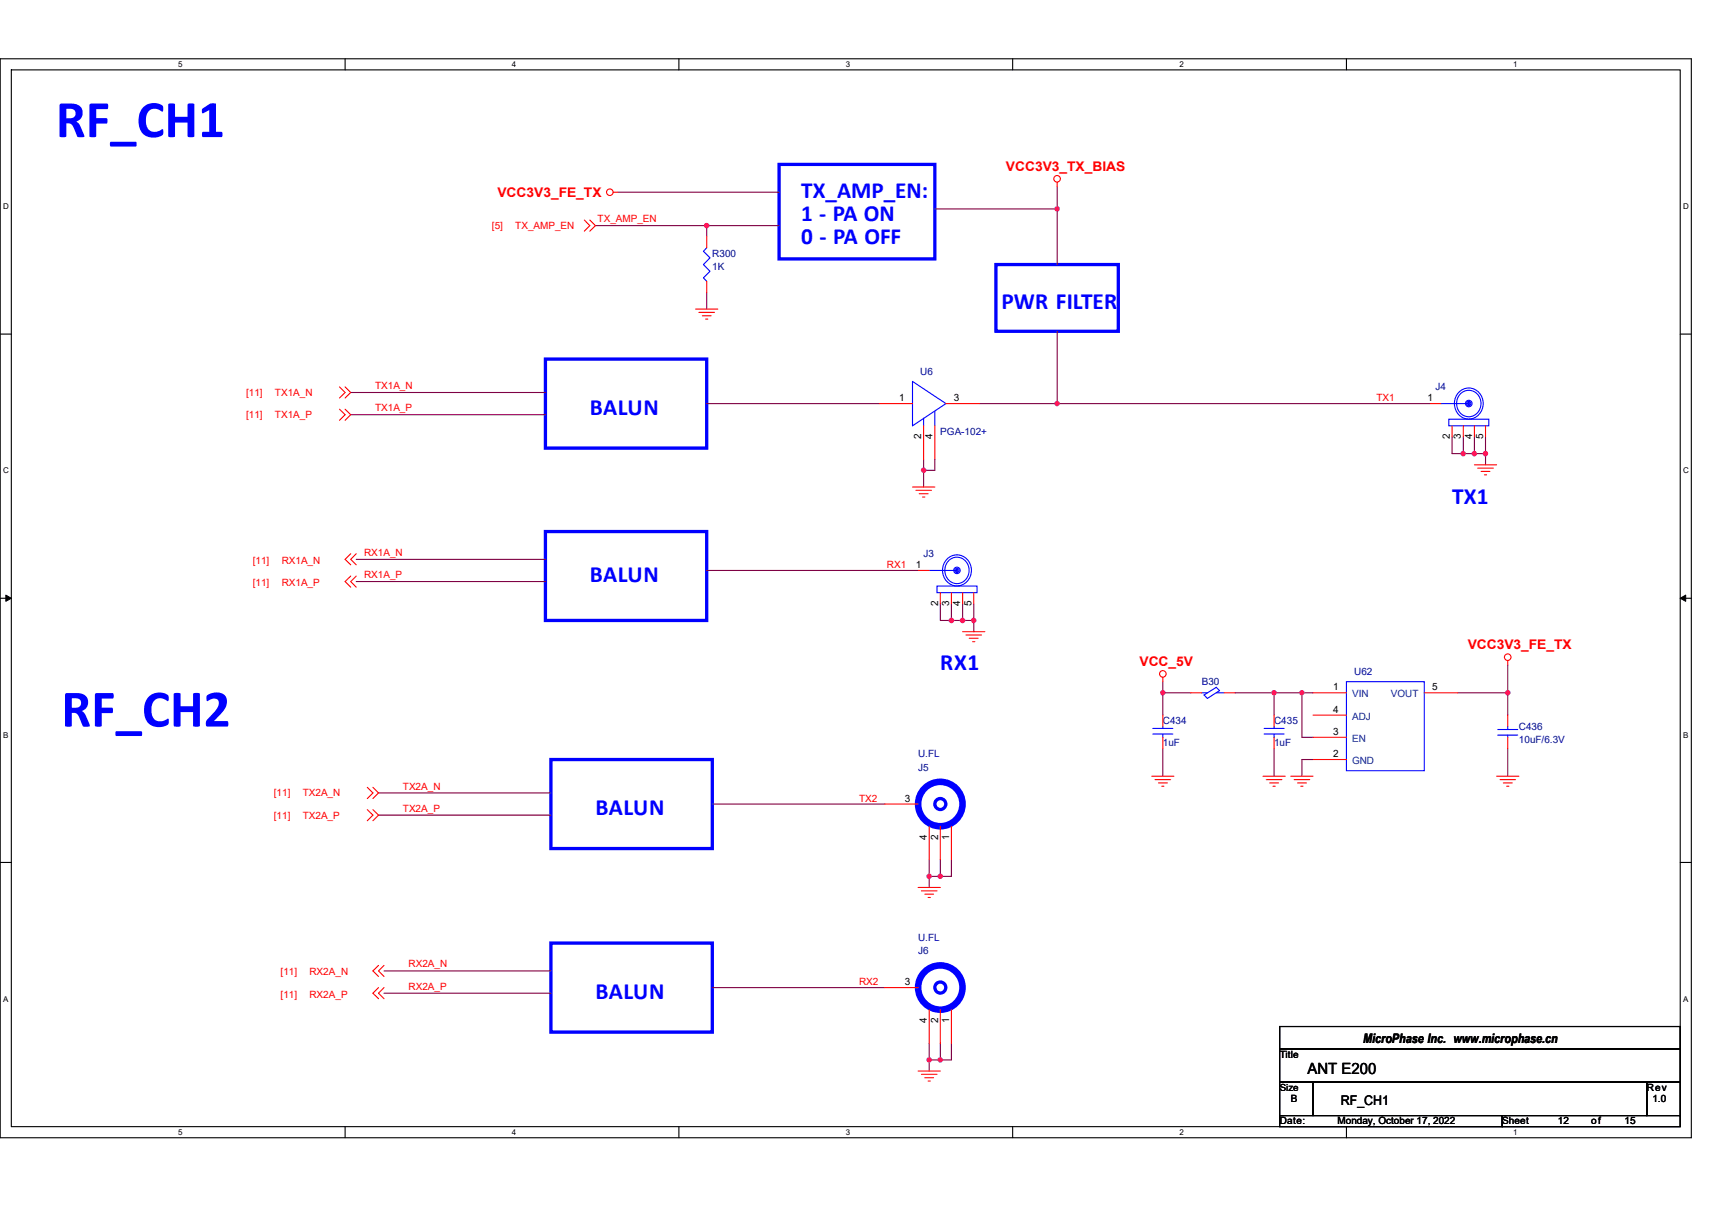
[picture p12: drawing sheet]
<svg xmlns="http://www.w3.org/2000/svg" width="297mm" height="210mm" viewBox="0 0 297 210" stroke-linecap="round" stroke-linejoin="round" font-family="sans-serif">
<path d="M0 10.2h293.5v187.2h-293.5zM2 12.1h289.5v183.4h-289.5z" fill="none" stroke="#000" stroke-width=".19"/>
<g fill="#fff">
<path d="M30.9 10.4h.8v1.6h-.8z"/>
<path d="M30.9 195.7h.8v1.6h-.8z"/>
</g>
<path d="M59.9 10.2v1.9M59.9 195.5v1.9" fill="none" stroke="#000" stroke-width=".19"/>
<g fill="#fff">
<path d="M88.8 10.4h.8v1.6h-.8z"/>
<path d="M88.8 195.7h.8v1.6h-.8z"/>
</g>
<path d="M117.8 10.2v1.9M117.8 195.5v1.9" fill="none" stroke="#000" stroke-width=".19"/>
<g fill="#fff">
<path d="M146.7 10.4h.8v1.6h-.8z"/>
<path d="M146.7 195.7h.8v1.6h-.8z"/>
</g>
<path d="M175.7 10.2v1.9M175.7 195.5v1.9" fill="none" stroke="#000" stroke-width=".19"/>
<g fill="#fff">
<path d="M204.7 10.4h.7v1.6h-.7z"/>
<path d="M204.7 195.7h.7v1.6h-.7z"/>
</g>
<path d="M233.6 10.2v1.9M233.6 195.5v1.9" fill="none" stroke="#000" stroke-width=".19"/>
<g fill="#fff">
<path d="M262.6 10.4h.7v1.6h-.7z"/>
<path d="M262.6 195.7h.7v1.6h-.7z"/>
<path d="M.5 35.1h1v1.5h-1z"/>
<path d="M292 35.1h1v1.5h-1z"/>
<path d="M.5 80.9h1v1.5h-1z"/>
<path d="M292 80.9h1v1.5h-1z"/>
</g>
<path d="M0 58h2M291.5 58h2" fill="none" stroke="#000" stroke-width=".19"/>
<g fill="#fff">
<path d="M.5 126.7h.9v1.6h-.9z"/>
<path d="M292 126.7h.9v1.6h-.9z"/>
</g>
<path d="M0 103.8h2M291.5 103.8h2" fill="none" stroke="#000" stroke-width=".19"/>
<path d="M1 103.3l1 .5-1 .6zM291.5 103.8l1-.5v1.1z" fill="#000" stroke="#000" stroke-width=".17"/>
<g fill="#fff">
<path d="M.5 172.6h.9v1.5h-.9z"/>
<path d="M292 172.6h.9v1.5h-.9z"/>
</g>
<path d="M0 149.7h2M291.5 149.7h2M222 178.1h69.5v3.9h-69.5zM222 182h69.5v5.8h-69.5zM222 187.8h5.8v5.8h-5.8zM222 193.6h38.6v1.9h-38.6zM227.8 187.8h57.9v5.8h-57.9zM260.6 193.6h30.9v1.9h-30.9zM285.7 187.8h5.8v5.8h-5.8z" fill="none" stroke="#000" stroke-width=".19"/>
<g fill="none" stroke="#00f" stroke-width=".57">
<path d="M135.2 28.5h27v16.4h-27zM172.8 45.9h21.2v11.6h-21.2zM94.6 62.3h28v15.5h-28zM94.6 92.2h28v15.5h-28zM95.6 131.8h28v15.5h-28zM95.6 163.7h28v15.4h-28z"/>
<circle cx="163.2" cy="139.5" r=".95"/>
<circle cx="163.1" cy="171.4" r=".96"/>
</g>
<g fill="none" stroke="#800040" stroke-width=".19">
<path d="M103.3 39.2h31.9M107.2 33.4h28M122.6 39.2v1.9M162.2 36.3h21.2M183.4 36.3v9.6M183.4 32.4v3.9M122.6 50.7v2.9M183.4 57.5v12.5M60.9 72h33.7M60.9 68.1h33.7M122.6 70h29.9M160.2 79.7v1.9"/>
<path d="M162.2 79.7v1.9h-2M169.9 70h13.5M183.4 70h64.7M251.9 75.8v2.9h2M253.9 78.7h1.9M253.9 75.8v2.9M255.8 75.8v2.9h1.9M257.7 75.8v2.9M257.7 78.7v2M61.8 97.1h32.8M122.6 99h36.7M160.2 81.6v2.9"/>
<path d="M61.8 100.9h32.8M163.1 104.8v2.9h2M165.1 104.8v2.9h1.9M167 104.8v2.9h1.9M168.9 104.8v4.8M201.8 118.3v1.9M261.6 115.4v4.8M65.7 137.6h29.9M123.6 139.5h29.9M201.8 120.2h4.8M201.8 129.9v4.8M201.8 120.2v3.9"/>
<path d="M214.3 120.2h6.8M221.1 120.2h4.8M221.1 129.9v4.8M221.1 120.2v3.9M225.9 120.2v7.8h1.9M225.9 120.2h1.9M227.8 131.8h-1.9v2.9M252.9 120.2h8.7M261.6 129.9v4.8M261.6 120.2v3.9M65.7 141.5h29.9M161.2 152.1h1.9"/>
<path d="M161.2 149.2v2.9M161.2 152.1v1.9M163.1 149.2v2.9M165.1 149.2v2.9h-2M66.6 168.5h29M66.6 172.4h29M123.6 171.4h29.9M161.2 181v2.9M161.2 183.9h1.9M161.2 183.9v2M163.1 181v2.9M165.1 181v2.9h-2"/>
</g>
<g fill="#f0f" stroke="#f0f" stroke-width=".19">
<circle cx="167" cy="107.7" r=".38"/>
<circle cx="165.1" cy="107.7" r=".38"/>
<circle cx="168.9" cy="107.7" r=".38"/>
<circle cx="161.2" cy="152.1" r=".38"/>
<circle cx="163.1" cy="152.1" r=".38"/>
<circle cx="163.1" cy="183.9" r=".38"/>
<circle cx="161.2" cy="183.9" r=".38"/>
<circle cx="255.8" cy="78.7" r=".38"/>
<circle cx="257.7" cy="78.7" r=".38"/>
<circle cx="183.4" cy="70" r=".38"/>
<circle cx="253.9" cy="78.7" r=".38"/>
<circle cx="160.3" cy="81.6" r=".38"/>
<circle cx="183.4" cy="36.2" r=".38"/>
<circle cx="261.6" cy="120.2" r=".38"/>
<circle cx="201.7" cy="120.2" r=".38"/>
<circle cx="225.9" cy="120.2" r=".38"/>
<circle cx="221" cy="120.2" r=".38"/>
<circle cx="122.6" cy="39.1" r=".38"/>
</g>
<g fill="none" stroke="#f00" stroke-width=".19">
<path d="M101.4 38.2l.9 1-.9 .9M102.3 38.2l1 1-1 .9M106.4 33.4h.8M183.4 31.6v.8M120.7 53.6h3.8M121.3 54.2h2.7M121.9 54.8h1.5M122.4 55.4h.4M122.6 48.8v1.9M122.6 41.1v1.9M58.9 71l1 1-1 .9M58.9 67.1l1 1-1 1"/>
<path d="M59.9 71l1 1-1 .9M59.9 67.1l1 1-1 1M152.5 70h5.8M160.2 73.9v5.8M162.2 73.9v5.8M164.1 70h5.8M248.1 70h1.9M251.9 73.9v1.9M253.9 73.9v1.9M255.8 73.9v1.9M257.7 73.9v1.9M60.9 96.1l-1 1 1 .9"/>
<path d="M60.9 100l-1 .9 1 1M61.8 96.1l-.9 1 .9 .9M61.8 100l-.9 .9 .9 1M158.3 84.5h3.9M158.9 85.1h2.7M159.3 99h1.9M159.5 85.7h1.5M160.1 86.3h.4M255.8 80.7h3.9M256.4 81.2h2.7M257 81.8h1.5M257.6 82.4h.3"/>
<path d="M163.1 102.8v2M165.1 102.8v2M167 109.6h3.9M167 102.8v2M167.6 110.2h2.7M168.2 110.8h1.5M168.8 111.4h.3M168.9 102.8v2M201.8 117.5v.8M261.6 114.6v.8M63.7 136.6l1 1-1 1M64.7 136.6l1 1-1 1"/>
<path d="M153.5 139.5h5.8M199.8 134.7h3.9M200.4 135.3h2.7M201 135.9h1.5M201.6 136.4h.3M201.8 124.1v1.9M201.8 128v1.9M206.6 120.2h1.9M212.4 120.2h1.9M219.1 134.7h3.9M219.7 135.3h2.7M220.3 135.9h1.5"/>
<path d="M220.9 136.4h.4M221.1 124.1v1.9M221.1 128v1.9M224 134.7h3.8M224.5 135.3h2.7M225.1 135.9h1.6M225.7 136.4h.4M227.8 120.2h5.8M227.8 124.1h5.8M227.8 128h5.8M227.8 131.8h5.8M247.1 120.2h5.8"/>
<path d="M259.7 134.7h3.8M260.3 135.3h2.7M260.8 135.9h1.6M261.4 136.4h.4M261.6 128v1.9M261.6 124.1v1.9M63.7 140.5l1 1-1 .9M64.7 140.5l1 1-1 .9M159.3 154h3.8M159.9 154.6h2.7M160.5 155.2h1.5M161 155.7h.4"/>
<path d="M161.2 143.4v5.8M163.1 143.4v5.8M165.1 143.4v5.8M65.7 167.5l-1 1 1 1M65.7 171.4l-1 1 1 .9M66.6 167.5l-.9 1 .9 1M66.6 171.4l-.9 1 .9 .9M153.5 171.4h5.8M161.2 175.2v5.8M163.1 175.2v5.8M165.1 175.2v5.8M159.3 185.9h3.8"/>
<path d="M159.9 186.4h2.7M160.5 187h1.5M161 187.6h.4"/>
<circle cx="105.8" cy="33.4" r=".57"/>
<circle cx="183.4" cy="31" r=".57"/>
<circle cx="201.8" cy="116.9" r=".57"/>
<circle cx="261.6" cy="114" r=".57"/>
</g>
<g fill="none" stroke="#00f" stroke-width=".19">
<path d="M122.6 43l-.6 .6 1.2 1.1-1.2 1.2 1.2 1.2-1.2 1.1 .6 .6M158.3 66.2l5.8 3.8-5.8 3.9zM160.2 72.6v1.3M162.2 71.4v2.5M250 70h4.8M251.4 72.7h6.9v1.2h-6.9zM253.3 67.9a2.57 2.57 0 0 1 3.2 .1 2.57 2.57 0 0 1 .6 3.2 2.47 2.47 0 0 1-2.9 1.4 2.47 2.47 0 0 1-1.9-2.6 2.76 2.76 0 0 1 1-2.1zM253.3 68.4a2.15 2.15 0 0 1 2.7-.3 2.15 2.15 0 0 1 .9 2.5 2.1 2.1 0 0 1-2.4 1.7 2.1 2.1 0 0 1-1.8-2.3l.1-.6zM254.7 69.9h.3v.3h-.3zM161.2 99h4.8M164.5 96.9a2.57 2.57 0 0 1 3.2 .1 2.57 2.57 0 0 1 .6 3.2 2.48 2.48 0 0 1-2.9 1.4 2.48 2.48 0 0 1-1.9-2.6 2.77 2.77 0 0 1 1-2.1zM164.5 97.4a2.14 2.14 0 0 1 2.7-.3 2.14 2.14 0 0 1 .9 2.5 2.09 2.09 0 0 1-2.4 1.7 2.09 2.09 0 0 1-1.8-2.3l.1-.6z"/>
<path d="M165.9 98.9h.3v.2h-.3zM162.6 101.7h6.9v1.1h-6.9zM233.6 118.3h13.5v15.5h-13.5zM200 127.4h3.5M200 126.4h3.5M201.8 126v.4M201.8 127.4v.6M208.5 120.2h1M208.9 120.6l2.1-1.3 .6 .5-2.1 1.4zM211 120.2h1.4M219.3 127.4h3.5M219.3 126.4h3.5"/>
<path d="M221.1 126v.4M221.1 127.4v.6M259.9 126.6h3.4M259.9 127.6h3.4M261.6 127.6v.4M261.6 126v.6"/>
<circle cx="254.8" cy="70" r=".38"/>
<circle cx="254.8" cy="70" r=".57"/>
<circle cx="166" cy="99" r=".57"/>
<circle cx="166" cy="99" r=".38"/>
</g>
<g fill="none" stroke="#00f" stroke-width="1.1">
<circle cx="163.1" cy="139.5" r="3.9"/>
<circle cx="163.2" cy="171.4" r="3.8"/>
</g>
<g font-size="9.2" fill="#00f">
<text x="9.7" y="23.8">RF_CH1</text>
<text x="10.6" y="126.1">RF_CH2</text>
</g>
<g font-size="4" fill="#00f">
<text x="139" y="34.3">TX_AMP_EN:</text>
<text x="139" y="38.3">1 ‐ PA ON</text>
<text x="139" y="42.3">0 ‐ PA OFF</text>
<text x="173.8" y="53.6">PWR FILTER</text>
<text x="102.3" y="72">BALUN</text>
<text x="251.9" y="87.4">TX1</text>
<text x="102.3" y="100.9">BALUN</text>
<text x="163.1" y="116.4">RX1</text>
<text x="103.3" y="141.5">BALUN</text>
<text x="103.3" y="173.3">BALUN</text>
</g>
<text font-size="2.7" x="226.9" y="186.3">ANT E200</text>
<g font-size="2.3" fill="#f00">
<text x="174.5" y="29.7">VCC3V3_TX_BIAS</text>
<text x="86.3" y="34.1">VCC3V3_FE_TX</text>
<text x="254.7" y="112.7">VCC3V3_FE_TX</text>
<text x="197.7" y="115.6">VCC_5V</text>
</g>
<g font-size="2.3">
<text x="236.5" y="181.1">MicroPhase Inc. www.microphase.cn</text>
<text x="232.6" y="191.8">RF_CH1</text>
</g>
<g font-size="1.7" fill="#f00">
<text x="85.4" y="39.7">[5]</text>
<text x="89.4" y="39.7">TX_AMP_EN</text>
<text x="103.7" y="38.6">TX_AMP_EN</text>
<text x="42.7" y="68.7">[11]</text>
<text x="47.7" y="68.7">TX1A_N</text>
<text x="65.1" y="71.4">TX1A_P</text>
<text x="65.1" y="67.5">TX1A_N</text>
<text x="238.8" y="69.7">TX1</text>
<text x="42.7" y="72.6">[11]</text>
<text x="47.7" y="72.6">TX1A_P</text>
<text x="43.9" y="97.8">[11]</text>
<text x="43.9" y="101.7">[11]</text>
<text x="48.9" y="97.8">RX1A_N</text>
<text x="48.9" y="101.7">RX1A_P</text>
<text x="63.2" y="96.5">RX1A_N</text>
<text x="63.2" y="100.3">RX1A_P</text>
<text x="153.9" y="98.6">RX1</text>
<text x="69.9" y="137">TX2A_N</text>
<text x="47.5" y="138.2">[11]</text>
<text x="47.5" y="142">[11]</text>
<text x="52.5" y="138.2">TX2A_N</text>
<text x="52.5" y="142">TX2A_P</text>
<text x="69.9" y="140.9">TX2A_P</text>
<text x="149.1" y="139.1">TX2</text>
<text x="70.9" y="167.9">RX2A_N</text>
<text x="48.7" y="169.3">[11]</text>
<text x="48.7" y="173.1">[11]</text>
<text x="53.7" y="169.3">RX2A_N</text>
<text x="53.7" y="173.1">RX2A_P</text>
<text x="70.9" y="171.8">RX2A_P</text>
<text x="149.1" y="171">RX2</text>
</g>
<g font-size="1.7" fill="#000080">
<text x="123.6" y="44.6">R300</text>
<text x="123.6" y="46.9">1K</text>
<text x="159.7" y="65">U6</text>
<text x="249.1" y="67.7">J4</text>
<text x="163.1" y="75.4">PGA-102+</text>
<text x="160.2" y="96.7">J3</text>
<text x="208.5" y="118.9">B30</text>
<text x="235" y="117.1">U62</text>
<text x="201.8" y="125.6">C434</text>
<text x="221.1" y="125.6">C435</text>
<text x="159.3" y="131.4">U.FL</text>
<text x="201.8" y="129.5">1uF</text>
<text x="221.1" y="129.5">1uF</text>
<text x="263.5" y="126.6">C436</text>
<text x="263.5" y="128.9">10uF/6.3V</text>
<text x="159.3" y="133.8">J5</text>
<text x="159.3" y="165.6">J6</text>
<text x="159.3" y="163.3">U.FL</text>
</g>
<g font-size="1.7">
<text x="156" y="69.6">1</text>
<text x="165.5" y="69.6">3</text>
<text x="247.7" y="69.6">1</text>
<text x="159.8" y="76.2" transform="rotate(-90 159.8 76.2)">2</text>
<text x="161.8" y="76.2" transform="rotate(-90 161.8 76.2)">4</text>
<text x="251.5" y="76.2" transform="rotate(-90 251.5 76.2)">2</text>
<text x="253.5" y="76.2" transform="rotate(-90 253.5 76.2)">3</text>
<text x="255.4" y="76.2" transform="rotate(-90 255.4 76.2)">4</text>
<text x="257.3" y="76.2" transform="rotate(-90 257.3 76.2)">5</text>
<text x="158.9" y="98.6">1</text>
<text x="162.7" y="105.2" transform="rotate(-90 162.7 105.2)">2</text>
<text x="164.7" y="105.2" transform="rotate(-90 164.7 105.2)">3</text>
<text x="166.6" y="105.2" transform="rotate(-90 166.6 105.2)">4</text>
<text x="168.5" y="105.2" transform="rotate(-90 168.5 105.2)">5</text>
<text x="231.3" y="119.8">1</text>
<text x="248.5" y="119.8">5</text>
<text x="231.3" y="123.7">4</text>
<text x="231.3" y="127.6">3</text>
<text x="231.3" y="131.4">2</text>
<text x="157" y="139.1">3</text>
<text x="160.8" y="145.7" transform="rotate(-90 160.8 145.7)">4</text>
<text x="162.7" y="145.7" transform="rotate(-90 162.7 145.7)">2</text>
<text x="164.7" y="145.7" transform="rotate(-90 164.7 145.7)">1</text>
<text x="157" y="171">3</text>
<text x="160.8" y="177.5" transform="rotate(-90 160.8 177.5)">4</text>
<text x="162.7" y="177.5" transform="rotate(-90 162.7 177.5)">2</text>
<text x="164.7" y="177.5" transform="rotate(-90 164.7 177.5)">1</text>
<text x="222" y="183.6">Title</text>
<text x="222" y="189.3">Size</text>
<text x="224" y="191.3">B</text>
<text x="285.7" y="189.3">Rev</text>
<text x="286.7" y="191.3">1.0</text>
<text x="222" y="195.1">Date:</text>
<text x="232.1" y="195.1">Monday, October 17, 2022</text>
<text x="260.6" y="195.1">Sheet</text>
<text x="270.3" y="195.1">12</text>
<text x="276.1" y="195.1">of</text>
<text x="281.9" y="195.1">15</text>
</g>
<g font-size="1.7" fill="#004080">
<text x="234.6" y="121">VIN</text>
<text x="234.6" y="124.9">ADJ</text>
<text x="241.3" y="121">VOUT</text>
<text x="234.6" y="128.7">EN</text>
<text x="234.6" y="132.6">GND</text>
</g>
<g font-size="1.4">
<text x="30.9" y="11.7">5</text>
<text x="88.8" y="11.7">4</text>
<text x="146.7" y="11.7">3</text>
<text x="204.7" y="11.7">2</text>
<text x="262.6" y="11.7">1</text>
<text x=".5" y="36.3">D</text>
<text x="292" y="36.3">D</text>
<text x=".5" y="82.1">C</text>
<text x="292" y="82.1">C</text>
<text x=".5" y="128">B</text>
<text x="292" y="128">B</text>
<text x=".5" y="173.8">A</text>
<text x="292" y="173.8">A</text>
<text x="30.9" y="197">5</text>
<text x="88.8" y="197">4</text>
<text x="146.7" y="197">3</text>
<text x="204.7" y="197">2</text>
<text x="262.6" y="197">1</text>
</g>
</svg>
